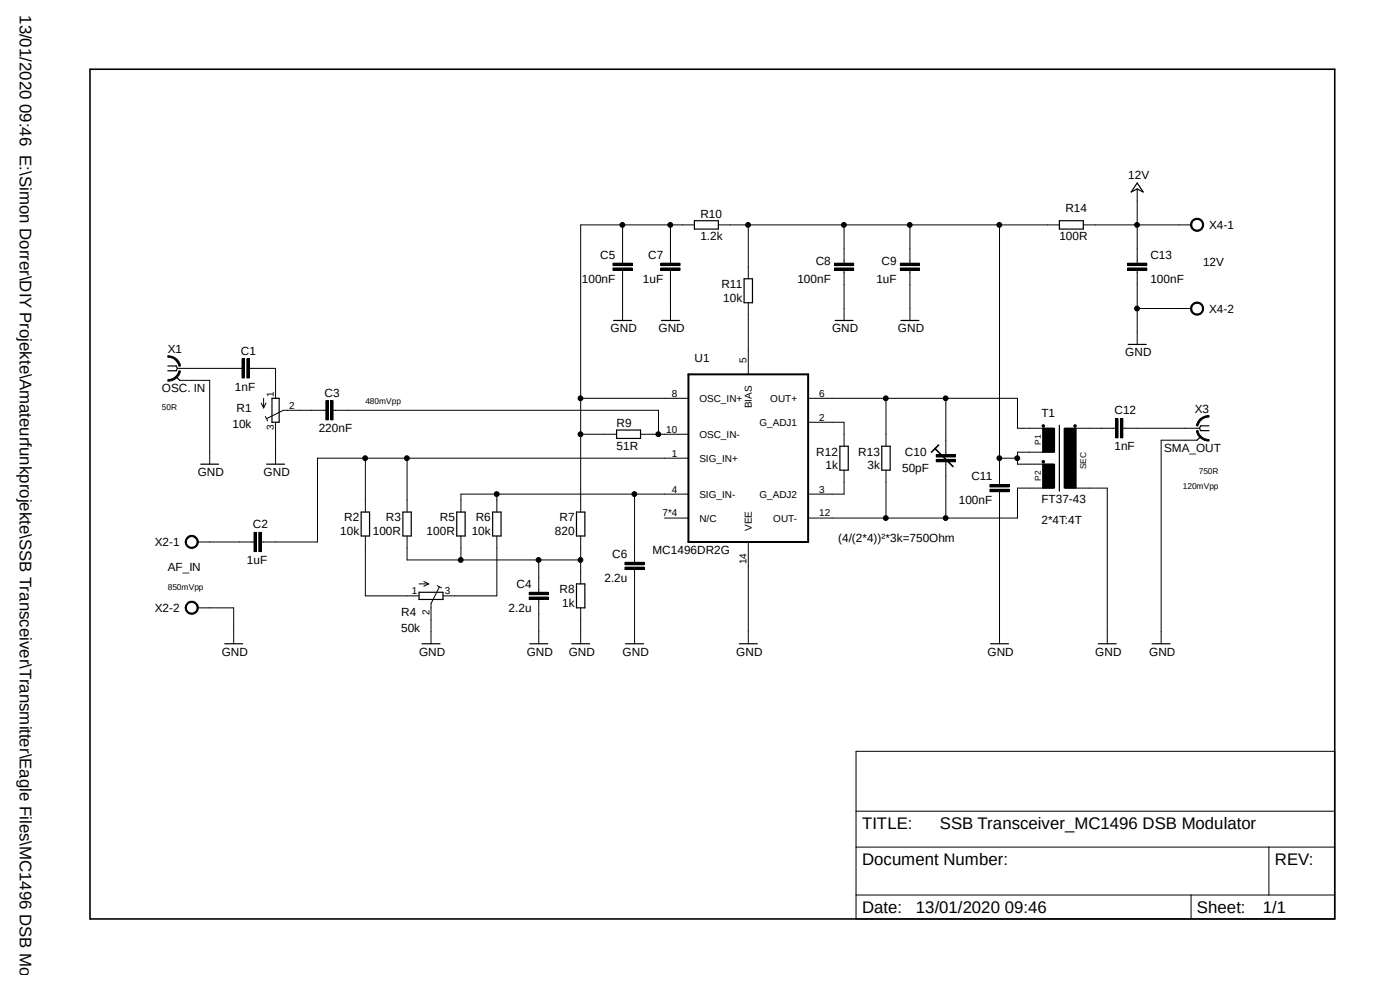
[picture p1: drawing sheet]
<svg xmlns="http://www.w3.org/2000/svg" width="297mm" height="210mm" viewBox="0 0 297 210" stroke-linecap="round" stroke-linejoin="round" font-family="sans-serif">
<path d="M18.5 14.4l265 181.1M283.5 14.4l-265 181.1" fill="none" stroke="#fff" stroke-width=".21"/>
<g fill="none" stroke="#000" stroke-width=".25">
<path d="M241.3 38.8l1.2 1.9-1.2-.6-1.3 .6zM147.3 46.8h5.1v1.8h-5.1zM157.9 59.1h1.7v5.1h-1.7zM224.7 46.8h5.1v1.8h-5.1zM35.6 77.6h1.8l.2 .5-.2 .6h-1.8M37.4 79.9l.7 .8M130.2 68h3.8M140.3 68h3.8M177.2 68h3.8M191.1 68h3.8M239.4 73.1h3.8M42.6 98.5h3.8"/>
<path d="M56.6 98.5h3.8M57.7 84.5h1.5v5.1h-1.5zM130.8 91.2h5.1v1.8h-5.1zM178.2 94.7h1.8v5h-1.8zM187.1 94.7h1.7v5h-1.7zM224.7 90.2v14M254.7 92.6l-.7 .8M256.5 90.3h-1.8l-.2 .5 .2 .6h1.8M76.6 108.6h1.8v5.1h-1.8zM85.5 108.6h1.7v5.1h-1.7zM96.9 108.6h1.8v5.1h-1.8zM104.5 108.6h1.8v5.1h-1.8z"/>
<path d="M122.3 108.6h1.8v5.1h-1.8zM47.7 136.6h3.8M88.9 125.6h5.1v1.6h-5.1zM89.5 136.6h3.8M112.4 136.6h3.8M121.3 136.6h3.8M122.3 123.9h1.8v5h-1.8zM132.7 136.6h3.8M156.8 136.6h3.9M210.1 136.6h3.9M233 136.6h3.8M244.4 136.6h3.8"/>
</g>
<g fill="none" stroke="#000" stroke-width=".21">
<path d="M130 55.8h4.1v.5h-4.1zM130 56.9h4.1v.5h-4.1zM132.1 47.7v8.1M132.1 57.4v10.6M140.2 55.8h4.1v.5h-4.1zM140.2 56.9h4.1v.5h-4.1zM142.2 47.7v8.1M142.2 57.4v10.6M147.3 47.7h-24.1v60.9M152.4 47.7h72.3M158.8 47.7v11.4M177 55.8h4.1v.5h-4.1z"/>
<path d="M177 56.9h4.1v.5h-4.1zM179.1 47.7v8.1M179.1 57.4v10.6M191 55.8h4.1v.5h-4.1zM191 56.9h4.1v.5h-4.1zM193 47.7v8.1M193 57.4v10.6M212 47.7v55.1M229.8 47.7h22.9M239.2 55.8h4.1v.5h-4.1zM239.2 56.9h4.1v.5h-4.1zM241.3 40.1v15.7"/>
<path d="M241.3 57.4v15.7M252.9 46.8a1.4 1.4 0 0 1 2.2 .1 1.4 1.4 0 0 1-.7 2.1 1.4 1.4 0 0 1-1.8-1.3h.2a1.15 1.15 0 0 1 1.6-1.1 1.15 1.15 0 0 1 .4 1.9 1.15 1.15 0 0 1-1.9-.4l-.1-.4h-.2zM35.6 75.5a2.57 2.57 0 0 1 2.7 2.1l-.3 .1a2.35 2.35 0 0 0-2.4-1.9zM37.6 78.1h13.8M51.4 76.1h.5v4.1h-.5zM52.4 76.1h.5v4.1h-.5zM52.9 78.1h5.6v6.4M158.8 64.2v15.2M241.3 65.4h11.4M252.9 64.6a1.4 1.4 0 0 1 2.2 .1 1.4 1.4 0 0 1-.8 2.1 1.4 1.4 0 0 1-1.7-1.4h.2a1.15 1.15 0 0 1 1.6-1 1.15 1.15 0 0 1 .4 1.9 1.15 1.15 0 0 1-1.9-.4l-.1-.5h-.2zM35.6 80.6a2.46 2.46 0 0 0 2.4-1.9h.3a2.59 2.59 0 0 1-2.7 2.2zM38.1 80.7h6.4v17.8"/>
<path d="M55.4 85.5l.5 1M55.9 84.5v2M56.3 88.3l.5 1M56.4 85.5l-.5 1M58.5 89.6v8.9M69.1 85h.5v4.1h-.5zM69.1 87h-9l-3.5 1.8M70.1 85h.6v4.1h-.6zM70.7 87h69v5.1M77.5 97.2v11.4M86.4 97.2v11.4M123.2 92.1h7.6"/>
<path d="M123.2 84.5h22.9M135.9 92.1h10.2M146.1 97.2h-78.7v17.8h-12M171.5 84.5h44.4v6.3h7.6M171.5 89.6h7.6v5.1M179.1 99.7v5.1h-7.6M188 84.5v10.2M188 99.7v10.2M198.6 97.5h4.1v.5h-4.1zM198.6 96.4h4.1v.5h-4.1zM200.7 84.5v11.9M200.7 98v11.9"/>
<path d="M212 97.2h3.9M221.1 90.2h.4v.4h-.4zM221.1 97.7h.4v.5h-.4zM221.2 98.5h2.5v5h-2.5zM221.2 90.8h2.5v5.1h-2.5zM223.5 95.9h-7.6v2.6h7.6M225.8 90.8h2.5v12.7h-2.5zM226 90.8h10.7M227.9 90.2h.4v.4h-.4zM236.7 88.8h.5v4.1h-.5zM237.7 88.8h.5v4.1h-.5zM238.2 90.8h16.3"/>
<path d="M253.8 91.4l.3-.1a2.44 2.44 0 0 0 2.4 2v.3a2.68 2.68 0 0 1-2.7-2.2zM254 93.4h-7.7v43.2M254.5 88.9a2.7 2.7 0 0 1 2-.7v.3a2.35 2.35 0 0 0-2.4 1.9l-.3-.1 .1-.3zM39.6 114.1a1.39 1.39 0 0 1 2.3 .2 1.39 1.39 0 0 1-.8 2 1.39 1.39 0 0 1-1.8-1.3h.2a1.15 1.15 0 0 1 1.7-1 1.15 1.15 0 0 1 .2 1.9 1.15 1.15 0 0 1-1.8-.5l-.1-.4h-.2zM42 115h11.9M53.9 112.9h.5v4.1h-.5zM54.9 112.9h.5v4.1h-.5zM77.5 113.7v12.7h11.4M86.4 113.7v5.1h36.8M97.8 113.7v5.1M105.4 104.8v3.8M105.4 113.7v12.7h-11.4"/>
<path d="M114.3 118.8v6.8M123.2 113.7v10.2M132.6 119.3h4.1v.5h-4.1zM134.6 104.8v14.5M141 109.9h5.1M146.1 104.8h-48.3v3.8M158.8 115v21.6M210 102.8h4.1v.5h-4.1zM210 103.8h4.1v.5h-4.1zM212 104.3v32.3M223.5 103.5h-7.6v6.4h-44.4M226 103.5h8.9v33.1"/>
<path d="M39.6 128.1a1.39 1.39 0 0 1 2.3 .1 1.39 1.39 0 0 1-.8 2.1 1.39 1.39 0 0 1-1.8-1.4h.2a1.15 1.15 0 0 1 1.7-.9 1.15 1.15 0 0 1 .2 1.9 1.15 1.15 0 0 1-1.8-.6l-.1-.4h-.2zM42 128.9h7.6v7.7M88.9 123.9h2M89.9 123.4l1 .5M90.9 123.9l-1 .5M92.8 124.2l.9 .5M93.2 124.5l-1.8 3.6v8.5M112.3 125.6h4v.6h-4zM112.3 126.7h4v.5h-4zM114.3 127.2v9.4M123.2 128.9v7.7M132.6 120.3h4.1v.5h-4.1z"/>
<path d="M134.6 120.8v15.8M181.6 159.4h101.6v35.5h-101.6zM181.6 179.7h101.6M181.6 172.1h101.6M269.2 179.7v10.2M181.6 189.9h101.6M252.7 189.9v5"/>
<circle cx="132" cy="47.7" r=".51"/>
<circle cx="142.2" cy="47.7" r=".51"/>
<circle cx="158.7" cy="47.7" r=".51"/>
<circle cx="179" cy="47.7" r=".51"/>
<circle cx="193" cy="47.7" r=".51"/>
<circle cx="212" cy="47.7" r=".51"/>
<circle cx="241.2" cy="47.7" r=".51"/>
<circle cx="241.2" cy="65.4" r=".51"/>
<circle cx="77.5" cy="97.2" r=".51"/>
<circle cx="86.3" cy="97.2" r=".51"/>
<circle cx="123.1" cy="92.1" r=".51"/>
<circle cx="123.1" cy="84.5" r=".51"/>
<circle cx="139.7" cy="92.1" r=".51"/>
<circle cx="187.9" cy="84.5" r=".51"/>
<circle cx="200.6" cy="84.5" r=".51"/>
<circle cx="212" cy="97.2" r=".51"/>
<circle cx="215.8" cy="97.2" r=".51"/>
<circle cx="97.7" cy="118.8" r=".51"/>
<circle cx="105.4" cy="104.8" r=".51"/>
<circle cx="114.3" cy="118.8" r=".51"/>
<circle cx="123.1" cy="118.8" r=".51"/>
<circle cx="134.6" cy="104.8" r=".51"/>
<circle cx="187.9" cy="109.9" r=".51"/>
<circle cx="200.6" cy="109.9" r=".51"/>
</g>
<g fill="#000">
<path d="M130 55.8h4.1v.5h-4.1z" fill-rule="evenodd"/>
<path d="M130 56.9h4.1v.5h-4.1z" fill-rule="evenodd"/>
<path d="M140.2 55.8h4.1v.5h-4.1z" fill-rule="evenodd"/>
<path d="M140.2 56.9h4.1v.5h-4.1z" fill-rule="evenodd"/>
<path d="M177 55.8h4.1v.5h-4.1z" fill-rule="evenodd"/>
<path d="M177 56.9h4.1v.5h-4.1z" fill-rule="evenodd"/>
<path d="M191 55.8h4.1v.5h-4.1z" fill-rule="evenodd"/>
<path d="M191 56.9h4.1v.5h-4.1z" fill-rule="evenodd"/>
<path d="M239.2 55.8h4.1v.5h-4.1z" fill-rule="evenodd"/>
<path d="M239.2 56.9h4.1v.5h-4.1z" fill-rule="evenodd"/>
<path d="M252.9 46.8a1.4 1.4 0 0 1 2.2 .1 1.4 1.4 0 0 1-.7 2.1 1.4 1.4 0 0 1-1.8-1.3h.2a1.15 1.15 0 0 1 1.6-1.1 1.15 1.15 0 0 1 .4 1.9 1.15 1.15 0 0 1-1.9-.4l-.1-.4h-.2z" fill-rule="evenodd"/>
<path d="M35.6 75.5a2.57 2.57 0 0 1 2.7 2.1l-.3 .1a2.35 2.35 0 0 0-2.4-1.9z" fill-rule="evenodd"/>
<path d="M51.4 76.1h.5v4.1h-.5z" fill-rule="evenodd"/>
<path d="M52.4 76.1h.5v4.1h-.5z" fill-rule="evenodd"/>
<path d="M252.9 64.6a1.4 1.4 0 0 1 2.2 .1 1.4 1.4 0 0 1-.8 2.1 1.4 1.4 0 0 1-1.7-1.4h.2a1.15 1.15 0 0 1 1.6-1 1.15 1.15 0 0 1 .4 1.9 1.15 1.15 0 0 1-1.9-.4l-.1-.5h-.2z" fill-rule="evenodd"/>
<path d="M35.6 80.6a2.46 2.46 0 0 0 2.4-1.9h.3a2.59 2.59 0 0 1-2.7 2.2z" fill-rule="evenodd"/>
<path d="M69.1 85h.5v4.1h-.5z" fill-rule="evenodd"/>
<path d="M70.1 85h.6v4.1h-.6z" fill-rule="evenodd"/>
<path d="M198.6 97.5h4.1v.5h-4.1z" fill-rule="evenodd"/>
<path d="M198.6 96.4h4.1v.5h-4.1z" fill-rule="evenodd"/>
<path d="M221.1 90.2h.4v.4h-.4z" fill-rule="evenodd"/>
<path d="M221.1 97.7h.4v.5h-.4z" fill-rule="evenodd"/>
<path d="M221.2 98.5h2.5v5h-2.5z" fill-rule="evenodd"/>
<path d="M221.2 90.8h2.5v5.1h-2.5z" fill-rule="evenodd"/>
<path d="M225.8 90.8h2.5v12.7h-2.5z" fill-rule="evenodd"/>
<path d="M227.9 90.2h.4v.4h-.4z" fill-rule="evenodd"/>
<path d="M236.7 88.8h.5v4.1h-.5z" fill-rule="evenodd"/>
<path d="M237.7 88.8h.5v4.1h-.5z" fill-rule="evenodd"/>
<path d="M253.8 91.4l.3-.1a2.44 2.44 0 0 0 2.4 2v.3a2.68 2.68 0 0 1-2.7-2.2z" fill-rule="evenodd"/>
<path d="M254.5 88.9a2.7 2.7 0 0 1 2-.7v.3a2.35 2.35 0 0 0-2.4 1.9l-.3-.1 .1-.3z" fill-rule="evenodd"/>
<path d="M39.6 114.1a1.39 1.39 0 0 1 2.3 .2 1.39 1.39 0 0 1-.8 2 1.39 1.39 0 0 1-1.8-1.3h.2a1.15 1.15 0 0 1 1.7-1 1.15 1.15 0 0 1 .2 1.9 1.15 1.15 0 0 1-1.8-.5l-.1-.4h-.2z" fill-rule="evenodd"/>
<path d="M53.9 112.9h.5v4.1h-.5z" fill-rule="evenodd"/>
<path d="M54.9 112.9h.5v4.1h-.5z" fill-rule="evenodd"/>
<path d="M132.6 119.3h4.1v.5h-4.1z" fill-rule="evenodd"/>
<path d="M210 102.8h4.1v.5h-4.1z" fill-rule="evenodd"/>
<path d="M210 103.8h4.1v.5h-4.1z" fill-rule="evenodd"/>
<path d="M39.6 128.1a1.39 1.39 0 0 1 2.3 .1 1.39 1.39 0 0 1-.8 2.1 1.39 1.39 0 0 1-1.8-1.4h.2a1.15 1.15 0 0 1 1.7-.9 1.15 1.15 0 0 1 .2 1.9 1.15 1.15 0 0 1-1.8-.6l-.1-.4h-.2z" fill-rule="evenodd"/>
<path d="M112.3 125.6h4v.6h-4z" fill-rule="evenodd"/>
<path d="M112.3 126.7h4v.5h-4z" fill-rule="evenodd"/>
<path d="M132.6 120.3h4.1v.5h-4.1z" fill-rule="evenodd"/>
<circle cx="132" cy="47.7" r=".51"/>
<circle cx="142.2" cy="47.7" r=".51"/>
<circle cx="158.7" cy="47.7" r=".51"/>
<circle cx="179" cy="47.7" r=".51"/>
<circle cx="193" cy="47.7" r=".51"/>
<circle cx="212" cy="47.7" r=".51"/>
<circle cx="241.2" cy="47.7" r=".51"/>
<circle cx="241.2" cy="65.4" r=".51"/>
<circle cx="77.5" cy="97.2" r=".51"/>
<circle cx="86.3" cy="97.2" r=".51"/>
<circle cx="123.1" cy="92.1" r=".51"/>
<circle cx="123.1" cy="84.5" r=".51"/>
<circle cx="139.7" cy="92.1" r=".51"/>
<circle cx="187.9" cy="84.5" r=".51"/>
<circle cx="200.6" cy="84.5" r=".51"/>
<circle cx="212" cy="97.2" r=".51"/>
<circle cx="215.8" cy="97.2" r=".51"/>
<circle cx="97.7" cy="118.8" r=".51"/>
<circle cx="105.4" cy="104.8" r=".51"/>
<circle cx="114.3" cy="118.8" r=".51"/>
<circle cx="123.1" cy="118.8" r=".51"/>
<circle cx="134.6" cy="104.8" r=".51"/>
<circle cx="187.9" cy="109.9" r=".51"/>
<circle cx="200.6" cy="109.9" r=".51"/>
</g>
<path d="M19.1 14.7h264.1v180.2h-264.1zM198.4 95.2l3.8 3.8M199.1 94.4l-1.5 1.5" fill="none" stroke="#000" stroke-width=".34"/>
<path d="M146.1 79.4h25.4v35.6h-25.4z" fill="none" stroke="#000" stroke-width=".42"/>
<g font-size="3.6">
<text x="4.2" y="3.2" transform="rotate(90 4.2 3.2)">13/01/2020 09:46 E:\Simon Dorrer\DIY Projekte\Amateurfunkprojekte\SSB Transceiver\Transmitter\Eagle Files\MC1496 DSB Modu</text>
<text x="182.9" y="175.9">TITLE:</text>
<text x="199.4" y="175.9">SSB Transceiver_MC1496 DSB Modulator</text>
<text x="182.9" y="183.5">Document Number:</text>
<text x="270.5" y="183.5">REV:</text>
<text x="182.9" y="193.7">Date:</text>
<text x="194.3" y="193.7">13/01/2020 09:46</text>
<text x="253.9" y="193.7">Sheet:</text>
<text x="267.9" y="193.7">1/1</text>
</g>
<g font-size="2.5">
<text x="239.4" y="38.1">12V</text>
<text x="148.6" y="46.2">R10</text>
<text x="226" y="44.9">R14</text>
<text x="148.6" y="51">1.2k</text>
<text x="224.7" y="51">100R</text>
<text x="256.5" y="48.6">X4-1</text>
<text x="127.3" y="54.9">C5</text>
<text x="137.5" y="54.9">C7</text>
<text x="173.1" y="56.2">C8</text>
<text x="187" y="56.2">C9</text>
<text x="244.1" y="54.9">C13</text>
<text x="255.2" y="56.5">12V</text>
<text x="123.4" y="60">100nF</text>
<text x="136.4" y="60">1uF</text>
<text x="153" y="61.1">R11</text>
<text x="153.4" y="64">10k</text>
<text x="169.2" y="60">100nF</text>
<text x="185.9" y="60">1uF</text>
<text x="244.1" y="60">100nF</text>
<text x="129.5" y="70.5">GND</text>
<text x="139.7" y="70.5">GND</text>
<text x="176.5" y="70.5">GND</text>
<text x="190.5" y="70.5">GND</text>
<text x="256.5" y="66.4">X4-2</text>
<text x="35.6" y="74.8">X1</text>
<text x="51.1" y="75.2">C1</text>
<text x="147.3" y="76.9">U1</text>
<text x="238.7" y="75.6">GND</text>
<text x="34.3" y="83.2">OSC. IN</text>
<text x="49.8" y="82.8">1nF</text>
<text x="50.2" y="87.4">R1</text>
<text x="68.9" y="84.1">C3</text>
<text x="220.9" y="88.6">T1</text>
<text x="236.4" y="87.9">C12</text>
<text x="253.4" y="87.5">X3</text>
<text x="49.3" y="90.8">10k</text>
<text x="67.6" y="91.7">220nF</text>
<text x="130.8" y="95.4">51R</text>
<text x="130.8" y="90.6">R9</text>
<text x="236.4" y="95.5">1nF</text>
<text x="247" y="95.9">SMA_OUT</text>
<text x="42" y="101">GND</text>
<text x="55.9" y="101">GND</text>
<text x="173.2" y="96.7">R12</text>
<text x="175.1" y="99.5">1k</text>
<text x="182.1" y="96.7">R13</text>
<text x="184" y="99.5">3k</text>
<text x="191.4" y="100.1">50pF</text>
<text x="192" y="96.8">C10</text>
<text x="206.1" y="101.9">C11</text>
<text x="203.4" y="107">100nF</text>
<text x="220.9" y="106.7">FT37-43</text>
<text x="53.6" y="112.1">C2</text>
<text x="72.2" y="113.5">10k</text>
<text x="73" y="110.6">R2</text>
<text x="79.1" y="113.5">100R</text>
<text x="81.9" y="110.6">R3</text>
<text x="90.5" y="113.5">100R</text>
<text x="93.3" y="110.6">R5</text>
<text x="100.1" y="113.5">10k</text>
<text x="100.9" y="110.6">R6</text>
<text x="117.7" y="113.5">820</text>
<text x="118.7" y="110.6">R7</text>
<text x="220.9" y="111.2">2*4T:4T</text>
<text x="32.9" y="115.9">X2-1</text>
<text x="52.4" y="119.7">1uF</text>
<text x="129.9" y="118.4">C6</text>
<text x="138.4" y="117.5">MC1496DR2G</text>
<text x="177.8" y="115">(4/(2*4))²*3k=750Ohm</text>
<text x="35.6" y="121.2">AF_IN</text>
<text x="109.6" y="124.8">C4</text>
<text x="118.7" y="125.9">R8</text>
<text x="128.2" y="123.5">2.2u</text>
<text x="32.9" y="129.8">X2-2</text>
<text x="85.1" y="130.6">R4</text>
<text x="107.9" y="129.8">2.2u</text>
<text x="119.3" y="128.7">1k</text>
<text x="85.1" y="134">50k</text>
<text x="47" y="139.1">GND</text>
<text x="88.9" y="139.1">GND</text>
<text x="111.8" y="139.1">GND</text>
<text x="120.7" y="139.1">GND</text>
<text x="132.1" y="139.1">GND</text>
<text x="156.2" y="139.1">GND</text>
<text x="209.5" y="139.1">GND</text>
<text x="232.4" y="139.1">GND</text>
<text x="243.8" y="139.1">GND</text>
</g>
<g font-size="2.1">
<text x="158.4" y="77.1" transform="rotate(-90 158.4 77.1)">5</text>
<text x="58.1" y="84.2" transform="rotate(-90 58.1 84.2)">1</text>
<text x="61.3" y="86.7">2</text>
<text x="142.5" y="84.2">8</text>
<text x="148.4" y="85.3">OSC_IN+</text>
<text x="159.5" y="86.6" transform="rotate(-90 159.5 86.6)">BIAS</text>
<text x="163.4" y="85.3">OUT+</text>
<text x="173.8" y="89.2">2</text>
<text x="173.8" y="84.2">6</text>
<text x="58.1" y="91.1" transform="rotate(-90 58.1 91.1)">3</text>
<text x="141.3" y="91.8">10</text>
<text x="148.4" y="92.9">OSC_IN-</text>
<text x="161.1" y="90.3">G_ADJ1</text>
<text x="142.5" y="96.9">1</text>
<text x="148.4" y="98">SIG_IN+</text>
<text x="142.5" y="104.5">4</text>
<text x="148.4" y="105.6">SIG_IN-</text>
<text x="161.1" y="105.6">G_ADJ2</text>
<text x="173.8" y="104.5">3</text>
<text x="140.5" y="109.6">7*4</text>
<text x="148.4" y="110.7">N/C</text>
<text x="159.5" y="112.6" transform="rotate(-90 159.5 112.6)">VEE</text>
<text x="164" y="110.7">OUT-</text>
<text x="173.8" y="109.6">12</text>
<text x="158.4" y="119.7" transform="rotate(-90 158.4 119.7)">14</text>
<text x="87.4" y="126">1</text>
<text x="91.1" y="130.5" transform="rotate(-90 91.1 130.5)">2</text>
<text x="94.4" y="126">3</text>
</g>
<g font-size="1.8">
<text x="34.3" y="87">50R</text>
<text x="77.5" y="85.8">480mVpp</text>
<text x="220.8" y="94.4" transform="rotate(-90 220.8 94.4)">P1</text>
<text x="230.5" y="99.6" transform="rotate(-90 230.5 99.6)">SEC</text>
<text x="254.3" y="100.5">750R</text>
<text x="220.8" y="102" transform="rotate(-90 220.8 102)">P2</text>
<text x="251" y="103.8">120mVpp</text>
<text x="35.6" y="125.1">850mVpp</text>
</g>
</svg>
